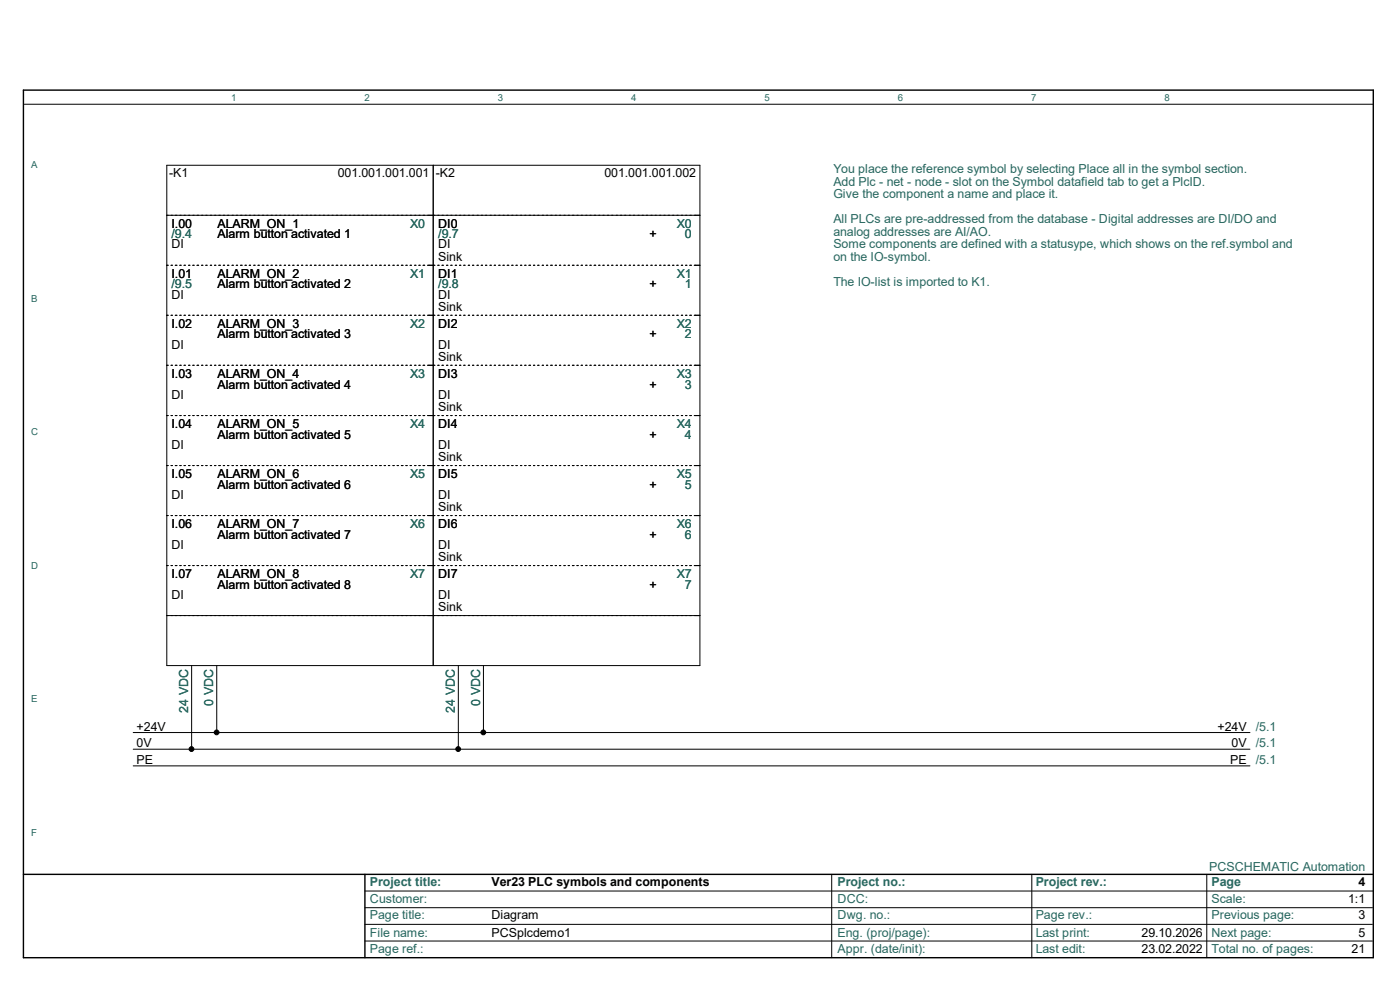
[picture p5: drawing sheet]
<svg xmlns="http://www.w3.org/2000/svg" width="420mm" height="297mm" viewBox="0 0 420 297" stroke-linecap="round" stroke-linejoin="round" font-family="sans-serif">
<path d="M7 27h405v260h-405zM7 262h405M109.5 262v25" fill="none" stroke="#000" stroke-width=".42"/>
<g fill="none" stroke="#000" stroke-width=".3">
<path d="M7.3 31.2h404.7M50 49.5h160v150h-160zM130 49.5v150M50 64.5h160M50 79.5h.5M51.3 79.5h.4M52.6 79.5h.5M53.9 79.5h.5M55.2 79.5h.4M56.6 79.5h.4M57.8 79.5h.5M59.1 79.5h.5"/>
<path d="M60.5 79.5h.4M61.7 79.5h.4M63.1 79.5h.4M64.3 79.5h.5M65.6 79.5h.5M67 79.5h.4M68.2 79.5h.5M69.6 79.5h.4M70.9 79.5h.4M72.1 79.5h.5M73.5 79.5h.4M74.8 79.5h.4"/>
<path d="M76.1 79.5h.4M77.4 79.5h.4M78.7 79.5h.5M80 79.5h.4M81.3 79.5h.4M82.6 79.5h.5M83.9 79.5h.4M85.3 79.5h.4M86.5 79.5h.5M87.8 79.5h.4M89.2 79.5h.4M90.4 79.5h.4"/>
<path d="M91.8 79.5h.4M93 79.5h.5M94.3 79.5h.5M95.7 79.5h.4M96.9 79.5h.5M98.3 79.5h.4M99.6 79.5h.4M100.8 79.5h.5M102.2 79.5h.4M103.5 79.5h.4M104.8 79.5h.4M106.1 79.5h.4"/>
<path d="M107.4 79.5h.5M108.7 79.5h.4M110 79.5h.4M111.3 79.5h.5M112.6 79.5h.4M113.9 79.5h.5M115.2 79.5h.5M116.5 79.5h.4M117.9 79.5h.4M119.1 79.5h.4M120.4 79.5h.5M121.8 79.5h.4"/>
<path d="M123 79.5h.4M124.4 79.5h.4M125.6 79.5h.5M126.9 79.5h.5M128.3 79.5h2.2M131.3 79.5h.4M132.6 79.5h.4M133.9 79.5h.5M135.2 79.5h.4M136.6 79.5h.4M137.8 79.5h.5M139.1 79.5h.4"/>
<path d="M140.5 79.5h.4M141.7 79.5h.5M143.1 79.5h.4M144.4 79.5h.4M145.6 79.5h.4M147 79.5h.4M148.3 79.5h.4M149.6 79.5h.4M150.9 79.5h.4M152.1 79.5h.6M153.5 79.5h.4M154.8 79.5h.4"/>
<path d="M156.1 79.5h.4M157.4 79.5h.4M158.7 79.5h.5M160 79.5h.4M161.3 79.5h.4M162.6 79.5h.5M163.9 79.5h.4M165.2 79.5h.5M166.5 79.5h.5M167.8 79.5h.4M169.2 79.5h.4M170.4 79.5h.5"/>
<path d="M171.7 79.5h.5M173.1 79.5h.4M174.3 79.5h.5M175.7 79.5h.4M177 79.5h.4M178.2 79.5h.5M179.6 79.5h.4M180.8 79.5h.5M182.2 79.5h.4M183.5 79.5h.4M184.8 79.5h.5M186.1 79.5h.4"/>
<path d="M187.4 79.5h.4M188.7 79.5h.4M190 79.5h.4M191.3 79.5h.5M192.6 79.5h.4M193.9 79.5h.4M195.2 79.5h.5M196.5 79.5h.4M197.9 79.5h.4M199.1 79.5h.5M200.4 79.5h.5M201.8 79.5h.4"/>
<path d="M203 79.5h.5M204.4 79.5h.4M205.7 79.5h.4M206.9 79.5h.5M208.3 79.5h1.7M50 94.5h.5M51.3 94.5h.4M52.6 94.5h.5M53.9 94.5h.5M55.2 94.5h.4M56.6 94.5h.4M57.8 94.5h.5"/>
<path d="M59.1 94.5h.5M60.5 94.5h.4M61.7 94.5h.4M63.1 94.5h.4M64.3 94.5h.5M65.6 94.5h.5M67 94.5h.4M68.2 94.5h.5M69.6 94.5h.4M70.9 94.5h.4M72.1 94.5h.5M73.5 94.5h.4"/>
<path d="M74.8 94.5h.4M76.1 94.5h.4M77.4 94.5h.4M78.7 94.5h.5M80 94.5h.4M81.3 94.5h.4M82.6 94.5h.5M83.9 94.5h.4M85.3 94.5h.4M86.5 94.5h.5M87.8 94.5h.4M89.2 94.5h.4"/>
<path d="M90.4 94.5h.4M91.8 94.5h.4M93 94.5h.5M94.3 94.5h.5M95.7 94.5h.4M96.9 94.5h.5M98.3 94.5h.4M99.6 94.5h.4M100.8 94.5h.5M102.2 94.5h.4M103.5 94.5h.4M104.8 94.5h.4"/>
<path d="M106.1 94.5h.4M107.4 94.5h.5M108.7 94.5h.4M110 94.5h.4M111.3 94.5h.5M112.6 94.5h.4M113.9 94.5h.5M115.2 94.5h.5M116.5 94.5h.4M117.9 94.5h.4M119.1 94.5h.4M120.4 94.5h.5"/>
<path d="M121.8 94.5h.4M123 94.5h.4M124.4 94.5h.4M125.6 94.5h.5M126.9 94.5h.5M128.3 94.5h2.2M131.3 94.5h.4M132.6 94.5h.4M133.9 94.5h.5M135.2 94.5h.4M136.6 94.5h.4M137.8 94.5h.5"/>
<path d="M139.1 94.5h.4M140.5 94.5h.4M141.7 94.5h.5M143.1 94.5h.4M144.4 94.5h.4M145.6 94.5h.4M147 94.5h.4M148.3 94.5h.4M149.6 94.5h.4M150.9 94.5h.4M152.1 94.5h.6M153.5 94.5h.4"/>
<path d="M154.8 94.5h.4M156.1 94.5h.4M157.4 94.5h.4M158.7 94.5h.5M160 94.5h.4M161.3 94.5h.4M162.6 94.5h.5M163.9 94.5h.4M165.2 94.5h.5M166.5 94.5h.5M167.8 94.5h.4M169.2 94.5h.4"/>
<path d="M170.4 94.5h.5M171.7 94.5h.5M173.1 94.5h.4M174.3 94.5h.5M175.7 94.5h.4M177 94.5h.4M178.2 94.5h.5M179.6 94.5h.4M180.8 94.5h.5M182.2 94.5h.4M183.5 94.5h.4M184.8 94.5h.5"/>
<path d="M186.1 94.5h.4M187.4 94.5h.4M188.7 94.5h.4M190 94.5h.4M191.3 94.5h.5M192.6 94.5h.4M193.9 94.5h.4M195.2 94.5h.5M196.5 94.5h.4M197.9 94.5h.4M199.1 94.5h.5M200.4 94.5h.5"/>
<path d="M201.8 94.5h.4M203 94.5h.5M204.4 94.5h.4M205.7 94.5h.4M206.9 94.5h.5M208.3 94.5h1.7M50 109.5h.5M51.3 109.5h.4M52.6 109.5h.5M53.9 109.5h.5M55.2 109.5h.4M56.6 109.5h.4"/>
<path d="M57.8 109.5h.5M59.1 109.5h.5M60.5 109.5h.4M61.7 109.5h.4M63.1 109.5h.4M64.3 109.5h.5M65.6 109.5h.5M67 109.5h.4M68.2 109.5h.5M69.6 109.5h.4M70.9 109.5h.4M72.1 109.5h.5"/>
<path d="M73.5 109.5h.4M74.8 109.5h.4M76.1 109.5h.4M77.4 109.5h.4M78.7 109.5h.5M80 109.5h.4M81.3 109.5h.4M82.6 109.5h.5M83.9 109.5h.4M85.3 109.5h.4M86.5 109.5h.5M87.8 109.5h.4"/>
<path d="M89.2 109.5h.4M90.4 109.5h.4M91.8 109.5h.4M93 109.5h.5M94.3 109.5h.5M95.7 109.5h.4M96.9 109.5h.5M98.3 109.5h.4M99.6 109.5h.4M100.8 109.5h.5M102.2 109.5h.4M103.5 109.5h.4"/>
<path d="M104.8 109.5h.4M106.1 109.5h.4M107.4 109.5h.5M108.7 109.5h.4M110 109.5h.4M111.3 109.5h.5M112.6 109.5h.4M113.9 109.5h.5M115.2 109.5h.5M116.5 109.5h.4M117.9 109.5h.4M119.1 109.5h.4"/>
<path d="M120.4 109.5h.5M121.8 109.5h.4M123 109.5h.4M124.4 109.5h.4M125.6 109.5h.5M126.9 109.5h.5M128.3 109.5h2.2M131.3 109.5h.4M132.6 109.5h.4M133.9 109.5h.5M135.2 109.5h.4M136.6 109.5h.4"/>
<path d="M137.8 109.5h.5M139.1 109.5h.4M140.5 109.5h.4M141.7 109.5h.5M143.1 109.5h.4M144.4 109.5h.4M145.6 109.5h.4M147 109.5h.4M148.3 109.5h.4M149.6 109.5h.4M150.9 109.5h.4M152.1 109.5h.6"/>
<path d="M153.5 109.5h.4M154.8 109.5h.4M156.1 109.5h.4M157.4 109.5h.4M158.7 109.5h.5M160 109.5h.4M161.3 109.5h.4M162.6 109.5h.5M163.9 109.5h.4M165.2 109.5h.5M166.5 109.5h.5M167.8 109.5h.4"/>
<path d="M169.2 109.5h.4M170.4 109.5h.5M171.7 109.5h.5M173.1 109.5h.4M174.3 109.5h.5M175.7 109.5h.4M177 109.5h.4M178.2 109.5h.5M179.6 109.5h.4M180.8 109.5h.5M182.2 109.5h.4M183.5 109.5h.4"/>
<path d="M184.8 109.5h.5M186.1 109.5h.4M187.4 109.5h.4M188.7 109.5h.4M190 109.5h.4M191.3 109.5h.5M192.6 109.5h.4M193.9 109.5h.4M195.2 109.5h.5M196.5 109.5h.4M197.9 109.5h.4M199.1 109.5h.5"/>
<path d="M200.4 109.5h.5M201.8 109.5h.4M203 109.5h.5M204.4 109.5h.4M205.7 109.5h.4M206.9 109.5h.5M208.3 109.5h1.7M50 124.5h.5M50 139.5h.5M51.3 124.5h.4M51.3 139.5h.4M52.6 124.5h.5"/>
<path d="M52.6 139.5h.5M53.9 124.5h.5M53.9 139.5h.5M55.2 124.5h.4M55.2 139.5h.4M56.6 124.5h.4M56.6 139.5h.4M57.8 124.5h.5M57.8 139.5h.5M59.1 124.5h.5M59.1 139.5h.5M60.5 124.5h.4"/>
<path d="M60.5 139.5h.4M61.7 124.5h.4M61.7 139.5h.4M63.1 124.5h.4M63.1 139.5h.4M64.3 124.5h.5M64.3 139.5h.5M65.6 124.5h.5M65.6 139.5h.5M67 124.5h.4M67 139.5h.4M68.2 124.5h.5"/>
<path d="M68.2 139.5h.5M69.6 124.5h.4M69.6 139.5h.4M70.9 124.5h.4M70.9 139.5h.4M72.1 124.5h.5M72.1 139.5h.5M73.5 124.5h.4M73.5 139.5h.4M74.8 124.5h.4M74.8 139.5h.4M76.1 124.5h.4"/>
<path d="M76.1 139.5h.4M77.4 124.5h.4M77.4 139.5h.4M78.7 124.5h.5M78.7 139.5h.5M80 124.5h.4M80 139.5h.4M81.3 124.5h.4M81.3 139.5h.4M82.6 124.5h.5M82.6 139.5h.5M83.9 124.5h.4"/>
<path d="M83.9 139.5h.4M85.3 124.5h.4M85.3 139.5h.4M86.5 124.5h.5M86.5 139.5h.5M87.8 124.5h.4M87.8 139.5h.4M89.2 124.5h.4M89.2 139.5h.4M90.4 124.5h.4M90.4 139.5h.4M91.8 124.5h.4"/>
<path d="M91.8 139.5h.4M93 124.5h.5M93 139.5h.5M94.3 124.5h.5M94.3 139.5h.5M95.7 124.5h.4M95.7 139.5h.4M96.9 124.5h.5M96.9 139.5h.5M98.3 124.5h.4M98.3 139.5h.4M99.6 124.5h.4"/>
<path d="M99.6 139.5h.4M100.8 124.5h.5M100.8 139.5h.5M102.2 124.5h.4M102.2 139.5h.4M103.5 124.5h.4M103.5 139.5h.4M104.8 124.5h.4M104.8 139.5h.4M106.1 124.5h.4M106.1 139.5h.4M107.4 124.5h.5"/>
<path d="M107.4 139.5h.5M108.7 124.5h.4M108.7 139.5h.4M110 124.5h.4M110 139.5h.4M111.3 124.5h.5M111.3 139.5h.5M112.6 124.5h.4M112.6 139.5h.4M113.9 124.5h.5M113.9 139.5h.5M115.2 124.5h.5"/>
<path d="M115.2 139.5h.5M116.5 124.5h.4M116.5 139.5h.4M117.9 124.5h.4M117.9 139.5h.4M119.1 124.5h.4M119.1 139.5h.4M120.4 124.5h.5M120.4 139.5h.5M121.8 124.5h.4M121.8 139.5h.4M123 124.5h.4"/>
<path d="M123 139.5h.4M124.4 124.5h.4M124.4 139.5h.4M125.6 124.5h.5M125.6 139.5h.5M126.9 124.5h.5M126.9 139.5h.5M128.3 124.5h2.2M128.3 139.5h2.2M131.3 124.5h.4M131.3 139.5h.4M132.6 124.5h.4"/>
<path d="M132.6 139.5h.4M133.9 124.5h.5M133.9 139.5h.5M135.2 124.5h.4M135.2 139.5h.4M136.6 124.5h.4M136.6 139.5h.4M137.8 124.5h.5M137.8 139.5h.5M139.1 124.5h.4M139.1 139.5h.4M140.5 124.5h.4"/>
<path d="M140.5 139.5h.4M141.7 124.5h.5M141.7 139.5h.5M143.1 124.5h.4M143.1 139.5h.4M144.4 124.5h.4M144.4 139.5h.4M145.6 124.5h.4M145.6 139.5h.4M147 124.5h.4M147 139.5h.4M148.3 124.5h.4"/>
<path d="M148.3 139.5h.4M149.6 124.5h.4M149.6 139.5h.4M150.9 124.5h.4M150.9 139.5h.4M152.1 124.5h.6M152.1 139.5h.6M153.5 124.5h.4M153.5 139.5h.4M154.8 124.5h.4M154.8 139.5h.4M156.1 124.5h.4"/>
<path d="M156.1 139.5h.4M157.4 124.5h.4M157.4 139.5h.4M158.7 124.5h.5M158.7 139.5h.5M160 124.5h.4M160 139.5h.4M161.3 124.5h.4M161.3 139.5h.4M162.6 124.5h.5M162.6 139.5h.5M163.9 124.5h.4"/>
<path d="M163.9 139.5h.4M165.2 124.5h.5M165.2 139.5h.5M166.5 124.5h.5M166.5 139.5h.5M167.8 124.5h.4M167.8 139.5h.4M169.2 124.5h.4M169.2 139.5h.4M170.4 124.5h.5M170.4 139.5h.5M171.7 124.5h.5"/>
<path d="M171.7 139.5h.5M173.1 124.5h.4M173.1 139.5h.4M174.3 124.5h.5M174.3 139.5h.5M175.7 124.5h.4M175.7 139.5h.4M177 124.5h.4M177 139.5h.4M178.2 124.5h.5M178.2 139.5h.5M179.6 124.5h.4"/>
<path d="M179.6 139.5h.4M180.8 124.5h.5M180.8 139.5h.5M182.2 124.5h.4M182.2 139.5h.4M183.5 124.5h.4M183.5 139.5h.4M184.8 124.5h.5M184.8 139.5h.5M186.1 124.5h.4M186.1 139.5h.4M187.4 124.5h.4"/>
<path d="M187.4 139.5h.4M188.7 124.5h.4M188.7 139.5h.4M190 124.5h.4M190 139.5h.4M191.3 124.5h.5M191.3 139.5h.5M192.6 124.5h.4M192.6 139.5h.4M193.9 124.5h.4M193.9 139.5h.4M195.2 124.5h.5"/>
<path d="M195.2 139.5h.5M196.5 124.5h.4M196.5 139.5h.4M197.9 124.5h.4M197.9 139.5h.4M199.1 124.5h.5M199.1 139.5h.5M200.4 124.5h.5M200.4 139.5h.5M201.8 124.5h.4M201.8 139.5h.4M203 124.5h.5"/>
<path d="M203 139.5h.5M204.4 124.5h.4M204.4 139.5h.4M205.7 124.5h.4M205.7 139.5h.4M206.9 124.5h.5M206.9 139.5h.5M208.3 124.5h1.7M208.3 139.5h1.7M50 154.5h.5M51.3 154.5h.4M52.6 154.5h.5"/>
<path d="M53.9 154.5h.5M55.2 154.5h.4M56.6 154.5h.4M57.8 154.5h.5M59.1 154.5h.5M60.5 154.5h.4M61.7 154.5h.4M63.1 154.5h.4M64.3 154.5h.5M65.6 154.5h.5M67 154.5h.4M68.2 154.5h.5"/>
<path d="M69.6 154.5h.4M70.9 154.5h.4M72.1 154.5h.5M73.5 154.5h.4M74.8 154.5h.4M76.1 154.5h.4M77.4 154.5h.4M78.7 154.5h.5M80 154.5h.4M81.3 154.5h.4M82.6 154.5h.5M83.9 154.5h.4"/>
<path d="M85.3 154.5h.4M86.5 154.5h.5M87.8 154.5h.4M89.2 154.5h.4M90.4 154.5h.4M91.8 154.5h.4M93 154.5h.5M94.3 154.5h.5M95.7 154.5h.4M96.9 154.5h.5M98.3 154.5h.4M99.6 154.5h.4"/>
<path d="M100.8 154.5h.5M102.2 154.5h.4M103.5 154.5h.4M104.8 154.5h.4M106.1 154.5h.4M107.4 154.5h.5M108.7 154.5h.4M110 154.5h.4M111.3 154.5h.5M112.6 154.5h.4M113.9 154.5h.5M115.2 154.5h.5"/>
<path d="M116.5 154.5h.4M117.9 154.5h.4M119.1 154.5h.4M120.4 154.5h.5M121.8 154.5h.4M123 154.5h.4M124.4 154.5h.4M125.6 154.5h.5M126.9 154.5h.5M128.3 154.5h2.2M131.3 154.5h.4M132.6 154.5h.4"/>
<path d="M133.9 154.5h.5M135.2 154.5h.4M136.6 154.5h.4M137.8 154.5h.5M139.1 154.5h.4M140.5 154.5h.4M141.7 154.5h.5M143.1 154.5h.4M144.4 154.5h.4M145.6 154.5h.4M147 154.5h.4M148.3 154.5h.4"/>
<path d="M149.6 154.5h.4M150.9 154.5h.4M152.1 154.5h.6M153.5 154.5h.4M154.8 154.5h.4M156.1 154.5h.4M157.4 154.5h.4M158.7 154.5h.5M160 154.5h.4M161.3 154.5h.4M162.6 154.5h.5M163.9 154.5h.4"/>
<path d="M165.2 154.5h.5M166.5 154.5h.5M167.8 154.5h.4M169.2 154.5h.4M170.4 154.5h.5M171.7 154.5h.5M173.1 154.5h.4M174.3 154.5h.5M175.7 154.5h.4M177 154.5h.4M178.2 154.5h.5M179.6 154.5h.4"/>
<path d="M180.8 154.5h.5M182.2 154.5h.4M183.5 154.5h.4M184.8 154.5h.5M186.1 154.5h.4M187.4 154.5h.4M188.7 154.5h.4M190 154.5h.4M191.3 154.5h.5M192.6 154.5h.4M193.9 154.5h.4M195.2 154.5h.5"/>
<path d="M196.5 154.5h.4M197.9 154.5h.4M199.1 154.5h.5M200.4 154.5h.5M201.8 154.5h.4M203 154.5h.5M204.4 154.5h.4M205.7 154.5h.4M206.9 154.5h.5M208.3 154.5h1.7M50 169.5h.5M51.3 169.5h.4"/>
<path d="M52.6 169.5h.5M53.9 169.5h.5M55.2 169.5h.4M56.6 169.5h.4M57.8 169.5h.5M59.1 169.5h.5M60.5 169.5h.4M61.7 169.5h.4M63.1 169.5h.4M64.3 169.5h.5M65.6 169.5h.5M67 169.5h.4"/>
<path d="M68.2 169.5h.5M69.6 169.5h.4M70.9 169.5h.4M72.1 169.5h.5M73.5 169.5h.4M74.8 169.5h.4M76.1 169.5h.4M77.4 169.5h.4M78.7 169.5h.5M80 169.5h.4M81.3 169.5h.4M82.6 169.5h.5"/>
<path d="M83.9 169.5h.4M85.3 169.5h.4M86.5 169.5h.5M87.8 169.5h.4M89.2 169.5h.4M90.4 169.5h.4M91.8 169.5h.4M93 169.5h.5M94.3 169.5h.5M95.7 169.5h.4M96.9 169.5h.5M98.3 169.5h.4"/>
<path d="M99.6 169.5h.4M100.8 169.5h.5M102.2 169.5h.4M103.5 169.5h.4M104.8 169.5h.4M106.1 169.5h.4M107.4 169.5h.5M108.7 169.5h.4M110 169.5h.4M111.3 169.5h.5M112.6 169.5h.4M113.9 169.5h.5"/>
<path d="M115.2 169.5h.5M116.5 169.5h.4M117.9 169.5h.4M119.1 169.5h.4M120.4 169.5h.5M121.8 169.5h.4M123 169.5h.4M124.4 169.5h.4M125.6 169.5h.5M126.9 169.5h.5M128.3 169.5h2.2M131.3 169.5h.4"/>
<path d="M132.6 169.5h.4M133.9 169.5h.5M135.2 169.5h.4M136.6 169.5h.4M137.8 169.5h.5M139.1 169.5h.4M140.5 169.5h.4M141.7 169.5h.5M143.1 169.5h.4M144.4 169.5h.4M145.6 169.5h.4M147 169.5h.4"/>
<path d="M148.3 169.5h.4M149.6 169.5h.4M150.9 169.5h.4M152.1 169.5h.6M153.5 169.5h.4M154.8 169.5h.4M156.1 169.5h.4M157.4 169.5h.4M158.7 169.5h.5M160 169.5h.4M161.3 169.5h.4M162.6 169.5h.5"/>
<path d="M163.9 169.5h.4M165.2 169.5h.5M166.5 169.5h.5M167.8 169.5h.4M169.2 169.5h.4M170.4 169.5h.5M171.7 169.5h.5M173.1 169.5h.4M174.3 169.5h.5M175.7 169.5h.4M177 169.5h.4M178.2 169.5h.5"/>
<path d="M179.6 169.5h.4M180.8 169.5h.5M182.2 169.5h.4M183.5 169.5h.4M184.8 169.5h.5M186.1 169.5h.4M187.4 169.5h.4M188.7 169.5h.4M190 169.5h.4M191.3 169.5h.5M192.6 169.5h.4M193.9 169.5h.4"/>
<path d="M195.2 169.5h.5M196.5 169.5h.4M197.9 169.5h.4M199.1 169.5h.5M200.4 169.5h.5M201.8 169.5h.4M203 169.5h.5M204.4 169.5h.4M205.7 169.5h.4M206.9 169.5h.5M208.3 169.5h1.7M50 184.5h160"/>
<path d="M57.5 199.5v25M65 199.5v20M137.5 199.5v25M145 199.5v20M40 219.5h335M40 229.5h335M40 224.5h335M109.5 272h302.2M109.5 277h302.2M109.5 267h302.5M249.5 262v25M309.5 262v25"/>
<path d="M362 262v25M109.5 282h302.2"/>
<circle cx="65" cy="219.5" r=".72"/>
<circle cx="145" cy="219.5" r=".72"/>
<circle cx="57.4" cy="224.5" r=".72"/>
<circle cx="137.5" cy="224.5" r=".72"/>
</g>
<g fill="#000">
<circle cx="65" cy="219.5" r=".72"/>
<circle cx="145" cy="219.5" r=".72"/>
<circle cx="57.4" cy="224.5" r=".72"/>
<circle cx="137.5" cy="224.5" r=".72"/>
</g>
<g font-size="3.7">
<text x="50.7" y="52.9">-K1</text>
<text x="101.3" y="52.9">001.001.001.001</text>
<text x="130.7" y="52.9">-K2</text>
<text x="181.4" y="52.9">001.001.001.002</text>
<text x="51.5" y="68.2">I.00</text>
<text x="65.3" y="68.2">ALARM_ON_1</text>
<text x="65.3" y="71.4">Alarm button activated 1</text>
<text x="131.5" y="68.2">DI0</text>
<text x="194.8" y="71.4">+</text>
<text x="51.5" y="74.4">DI</text>
<text x="131.5" y="74.4">DI</text>
<text x="51.5" y="83.2">I.01</text>
<text x="65.3" y="83.2">ALARM_ON_2</text>
<text x="131.5" y="78.2">Sink</text>
<text x="131.5" y="83.2">DI1</text>
<text x="51.5" y="89.5">DI</text>
<text x="65.3" y="86.4">Alarm button activated 2</text>
<text x="131.5" y="89.5">DI</text>
<text x="194.8" y="86.4">+</text>
<text x="131.5" y="93.2">Sink</text>
<text x="51.5" y="98.2">I.02</text>
<text x="65.3" y="98.2">ALARM_ON_3</text>
<text x="65.3" y="101.4">Alarm button activated 3</text>
<text x="131.5" y="98.2">DI2</text>
<text x="194.8" y="101.4">+</text>
<text x="51.5" y="104.5">DI</text>
<text x="131.5" y="104.5">DI</text>
<text x="51.5" y="113.2">I.03</text>
<text x="65.3" y="113.2">ALARM_ON_4</text>
<text x="131.5" y="108.2">Sink</text>
<text x="131.5" y="113.2">DI3</text>
<text x="51.5" y="119.5">DI</text>
<text x="65.3" y="116.5">Alarm button activated 4</text>
<text x="131.5" y="119.5">DI</text>
<text x="194.8" y="116.5">+</text>
<text x="131.5" y="123.2">Sink</text>
<text x="51.5" y="128.2">I.04</text>
<text x="65.3" y="128.2">ALARM_ON_5</text>
<text x="65.3" y="131.5">Alarm button activated 5</text>
<text x="131.5" y="128.2">DI4</text>
<text x="194.8" y="131.5">+</text>
<text x="51.5" y="134.4">DI</text>
<text x="131.5" y="134.4">DI</text>
<text x="51.5" y="143.2">I.05</text>
<text x="65.3" y="143.2">ALARM_ON_6</text>
<text x="131.5" y="138.2">Sink</text>
<text x="131.5" y="143.2">DI5</text>
<text x="51.5" y="149.4">DI</text>
<text x="65.3" y="146.5">Alarm button activated 6</text>
<text x="131.5" y="149.4">DI</text>
<text x="194.8" y="146.5">+</text>
<text x="131.5" y="153.2">Sink</text>
<text x="51.5" y="158.2">I.06</text>
<text x="65.3" y="158.2">ALARM_ON_7</text>
<text x="65.3" y="161.4">Alarm button activated 7</text>
<text x="131.5" y="158.2">DI6</text>
<text x="194.8" y="161.4">+</text>
<text x="51.5" y="164.4">DI</text>
<text x="131.5" y="164.4">DI</text>
<text x="51.5" y="173.2">I.07</text>
<text x="65.3" y="173.2">ALARM_ON_8</text>
<text x="131.5" y="168.2">Sink</text>
<text x="131.5" y="173.2">DI7</text>
<text x="51.5" y="179.5">DI</text>
<text x="65.3" y="176.4">Alarm button activated 8</text>
<text x="131.5" y="179.5">DI</text>
<text x="194.8" y="176.4">+</text>
<text x="131.5" y="183.2">Sink</text>
<text x="41" y="218.9">+24V</text>
<text x="365.3" y="218.9">+24V</text>
<text x="41" y="223.9">0V</text>
<text x="369.5" y="223.9">0V</text>
<text x="41" y="228.9">PE</text>
<text x="369.1" y="228.9">PE</text>
<text x="147.5" y="265.6">Ver23 PLC symbols and components</text>
<text x="407.5" y="265.6">4</text>
<text x="147.5" y="275.5">Diagram</text>
<text x="404.5" y="270.7">1:1</text>
<text x="407.5" y="275.5">3</text>
<text x="147.5" y="280.7">PCSplcdemo1</text>
<text x="342.5" y="280.7">29.10.2026</text>
<text x="407.5" y="280.7">5</text>
<text x="342.5" y="285.5">23.02.2022</text>
<text x="405.5" y="285.5">21</text>
</g>
<g font-size="3.7" fill="#27675f">
<text x="250" y="52">You place the reference symbol by selecting Place all in the symbol section.</text>
<text x="250" y="55.7">Add Plc - net - node - slot on the Symbol datafield tab to get a PlcID.</text>
<text x="250" y="59.4">Give the component a name and place it.</text>
<text x="51.5" y="71.4">/9.4</text>
<text x="123" y="68.2">X0</text>
<text x="131.5" y="71.4">/9.7</text>
<text x="203" y="68.2">X0</text>
<text x="205.5" y="71.4">0</text>
<text x="250" y="67">All PLCs are pre-addressed from the database - Digital addresses are DI/DO and</text>
<text x="250" y="70.7">analog addresses are AI/AO.</text>
<text x="250" y="74.4">Some components are defined with a statusype, which shows on the ref.symbol and</text>
<text x="123" y="83.2">X1</text>
<text x="203" y="83.2">X1</text>
<text x="250" y="78.2">on the IO-symbol.</text>
<text x="51.5" y="86.4">/9.5</text>
<text x="131.5" y="86.4">/9.8</text>
<text x="205.5" y="86.4">1</text>
<text x="250" y="85.7">The IO-list is imported to K1.</text>
<text x="123" y="98.2">X2</text>
<text x="203" y="98.2">X2</text>
<text x="205.5" y="101.4">2</text>
<text x="123" y="113.2">X3</text>
<text x="203" y="113.2">X3</text>
<text x="205.5" y="116.5">3</text>
<text x="123" y="128.2">X4</text>
<text x="203" y="128.2">X4</text>
<text x="205.5" y="131.5">4</text>
<text x="123" y="143.2">X5</text>
<text x="203" y="143.2">X5</text>
<text x="205.5" y="146.5">5</text>
<text x="123" y="158.2">X6</text>
<text x="203" y="158.2">X6</text>
<text x="205.5" y="161.4">6</text>
<text x="123" y="173.2">X7</text>
<text x="203" y="173.2">X7</text>
<text x="205.5" y="176.4">7</text>
<text x="56.5" y="213.6" transform="rotate(-90 56.5 213.6)">24 VDC</text>
<text x="64" y="211.5" transform="rotate(-90 64 211.5)">0 VDC</text>
<text x="136.5" y="213.6" transform="rotate(-90 136.5 213.6)">24 VDC</text>
<text x="144" y="211.5" transform="rotate(-90 144 211.5)">0 VDC</text>
<text x="376.8" y="218.9">/5.1</text>
<text x="376.8" y="223.9">/5.1</text>
<text x="376.8" y="228.9">/5.1</text>
<text x="362.8" y="260.9">PCSCHEMATIC Automation</text>
<text x="111" y="265.6">Project title:</text>
<text x="251.3" y="265.6">Project no.:</text>
<text x="310.7" y="265.6">Project rev.:</text>
<text x="363.5" y="265.6">Page</text>
<text x="111" y="270.7">Customer:</text>
<text x="111" y="275.5">Page title:</text>
<text x="251.3" y="275.5">Dwg. no.:</text>
<text x="251.3" y="270.7">DCC:</text>
<text x="310.7" y="275.5">Page rev.:</text>
<text x="363.5" y="275.5">Previous page:</text>
<text x="363.5" y="270.7">Scale:</text>
<text x="111" y="280.7">File name:</text>
<text x="251.3" y="280.7">Eng. (proj/page):</text>
<text x="310.7" y="280.7">Last print:</text>
<text x="363.5" y="280.7">Next page:</text>
<text x="111" y="285.5">Page ref.:</text>
<text x="251.3" y="285.5">Appr. (date/init):</text>
<text x="310.7" y="285.5">Last edit:</text>
<text x="363.5" y="285.5">Total no. of pages:</text>
</g>
<g font-size="2.9" fill="#27675f">
<text x="69.3" y="30.4">1</text>
<text x="109.3" y="30.4">2</text>
<text x="149.4" y="30.4">3</text>
<text x="189.3" y="30.4">4</text>
<text x="229.4" y="30.4">5</text>
<text x="269.3" y="30.4">6</text>
<text x="309.4" y="30.4">7</text>
<text x="349.3" y="30.4">8</text>
<text x="9.3" y="50.4">A</text>
<text x="9.3" y="90.4">B</text>
<text x="9.3" y="130.5">C</text>
<text x="9.3" y="170.4">D</text>
<text x="9.3" y="210.4">E</text>
<text x="9.3" y="250.4">F</text>
</g>
</svg>
